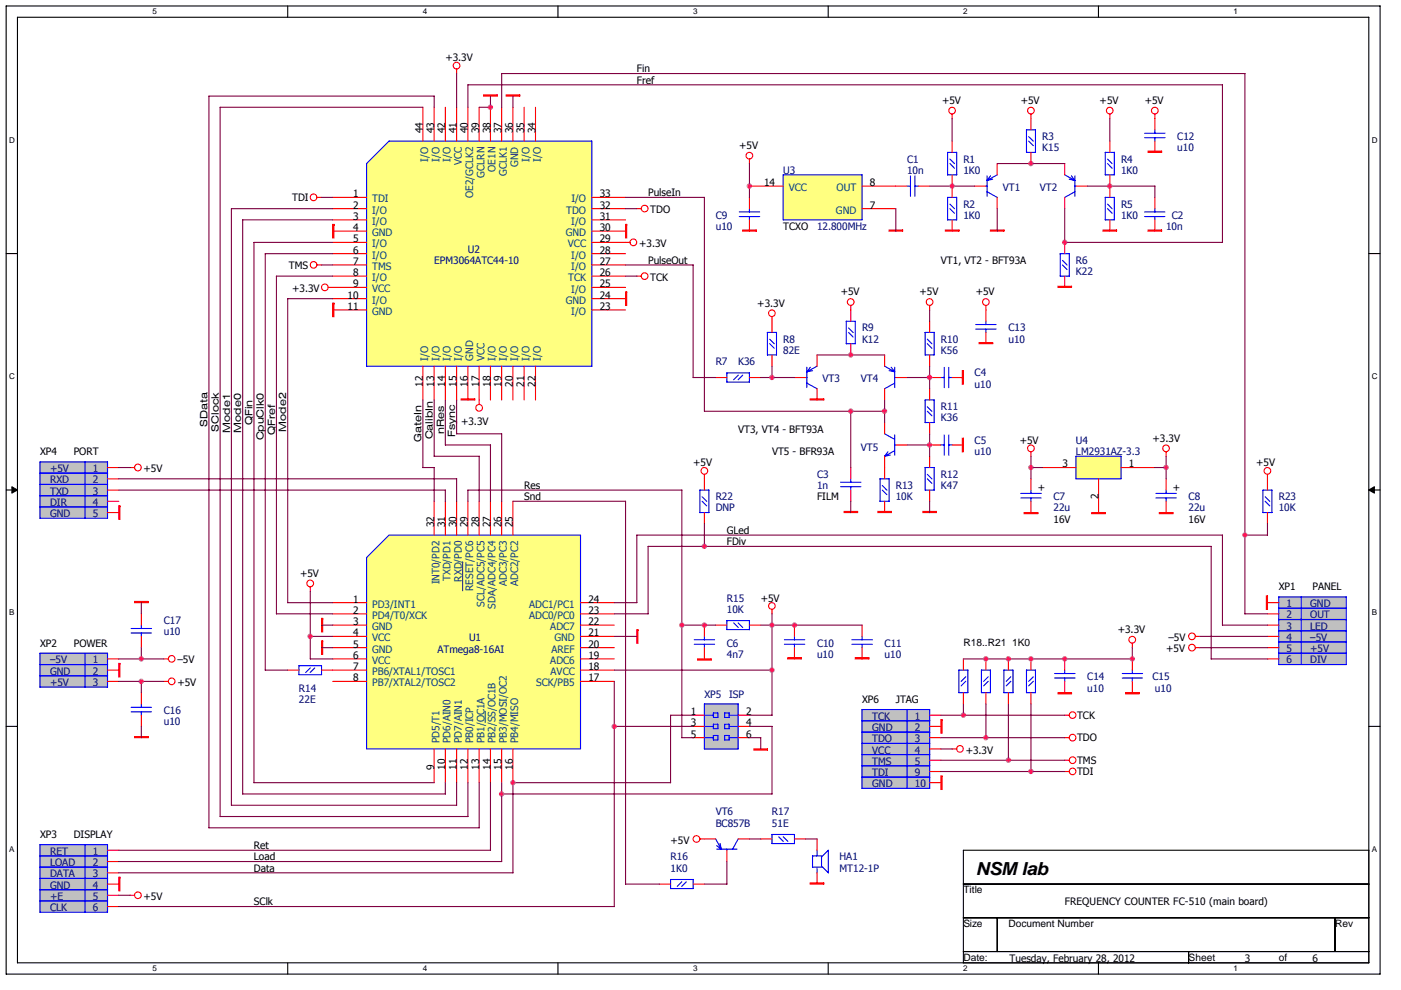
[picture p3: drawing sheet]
<svg xmlns="http://www.w3.org/2000/svg" width="297mm" height="210mm" viewBox="0 0 297 210" stroke-linecap="round" stroke-linejoin="round" font-family="sans-serif">
<path d="M1.3 1.3h291.3v205.3h-291.3zM3.7 3.7h286.5v200.5h-286.5z" fill="none" stroke="#000" stroke-width=".23"/>
<g fill="#fff">
<path d="M32.3 1.5h1v1.9h-1z"/>
<path d="M32.3 204.5h1v1.9h-1z"/>
</g>
<path d="M61 1.3v2.4M61 204.2v2.4" fill="none" stroke="#000" stroke-width=".23"/>
<g fill="#fff">
<path d="M89.6 1.5h1v1.9h-1z"/>
<path d="M89.6 204.5h1v1.9h-1z"/>
</g>
<path d="M118.3 1.3v2.4M118.3 204.2v2.4" fill="none" stroke="#000" stroke-width=".23"/>
<g fill="#fff">
<path d="M146.9 1.5h1v1.9h-1z"/>
<path d="M146.9 204.5h1v1.9h-1z"/>
</g>
<path d="M175.6 1.3v2.4M175.6 204.2v2.4" fill="none" stroke="#000" stroke-width=".23"/>
<g fill="#fff">
<path d="M204.2 1.5h1v1.9h-1z"/>
<path d="M204.2 204.5h1v1.9h-1z"/>
</g>
<path d="M232.9 1.3v2.4M232.9 204.2v2.4" fill="none" stroke="#000" stroke-width=".23"/>
<g fill="#fff">
<path d="M261.5 1.5h1v1.9h-1z"/>
<path d="M261.5 204.5h1v1.9h-1z"/>
<path d="M1.9 28.7h1.3v1.9h-1.3z"/>
<path d="M290.8 28.7h1.3v1.9h-1.3z"/>
<path d="M1.9 78.8h1.3v1.9h-1.3z"/>
<path d="M290.8 78.8h1.3v1.9h-1.3z"/>
</g>
<path d="M1.3 53.8h2.4M290.2 53.8h2.4" fill="none" stroke="#000" stroke-width=".23"/>
<g fill="#fff">
<path d="M1.9 129h1.1v1.9h-1.1z"/>
<path d="M290.8 129h1.1v1.9h-1.1z"/>
</g>
<path d="M1.3 103.9h2.4M290.2 103.9h2.4" fill="none" stroke="#000" stroke-width=".23"/>
<path d="M2.5 103.2l1.2 .7-1.2 .7zM290.2 103.9l1.2-.7v1.4z" fill="#000" stroke="#000" stroke-width=".21"/>
<g fill="#fff">
<path d="M1.9 179.1h1.1v1.9h-1.1z"/>
<path d="M290.8 179.1h1.1v1.9h-1.1z"/>
</g>
<path d="M1.3 154.1h2.4M290.2 154.1h2.4M204.3 180.3h85.9v23.9h-85.9zM204.3 187.5h85.9M204.3 194.7h85.9M211.4 194.7v7.1M283.1 194.7v7.1M204.3 201.8h85.9M252 201.8v2.4" fill="none" stroke="#000" stroke-width=".23"/>
<g fill="#c0c0c0" stroke="#c0c0c0" stroke-width=".23">
<path d="M149.3 149.3v9.6h7.2v-9.6z" fill-rule="evenodd"/>
<path d="M8.5 179.2v14.3h14.3v-14.3z" fill-rule="evenodd"/>
<path d="M182.8 150.5v16.7h14.3v-16.7z" fill-rule="evenodd"/>
<path d="M8.5 138.6v7.1h14.3v-7.1z" fill-rule="evenodd"/>
<path d="M8.5 98v11.9h14.3v-11.9z" fill-rule="evenodd"/>
<path d="M271.1 126.6v14.3h14.3v-14.3z" fill-rule="evenodd"/>
</g>
<g fill="#ffff80" stroke="#ffff80" stroke-width=".23">
<path d="M166 37.1v9.5h16.8v-9.5z" fill-rule="evenodd"/>
<path d="M228.1 96.8v4.8h9.6v-4.8z" fill-rule="evenodd"/>
<path d="M77.7 118.3l4.8-4.8h40.6v45.4h-45.4z" fill-rule="evenodd"/>
<path d="M82.5 29.9h43v47.8h-47.8v-43z" fill-rule="evenodd"/>
</g>
<g fill="none" stroke="#f00" stroke-width=".23">
<path d="M96.8 14.6v1M89.7 22.8v7.1M92.1 22.8v7.1M94.4 22.8v7.1M96.8 22.8v7.1M99.2 22.8v7.1M101.6 22.8v7.1M104 22.8v7.1M106.4 22.8v7.1M108.8 22.8v7.1M111.1 22.8v7.1M113.5 22.8v7.1"/>
<path d="M158.9 33.7v1M158.9 39.5h7.1M182.8 39.5h9.5M194.7 39.5h2.4M201.9 24.2v1M201.9 29.9v2.4M201.9 37.1v4.8M206.6 39.5h2.4M211.4 34.7v2.4M218.6 24.2v3.3M218.6 32.3v2.4M225.7 34.7v2.4"/>
<path d="M228.1 39.5h2.4M235.3 24.2v1M235.3 29.9v2.4M235.3 37.1v4.8M244.9 24.2v3.3M244.9 29.9v2.4M67.2 41.9h1M67.2 56.2h1M70.5 51.4h7.2M70.5 41.9h7.2M70.5 58.6h7.2M70.5 44.3h7.2"/>
<path d="M70.5 56.2h7.2M70.5 53.8h7.2M70.5 49h7.2M70.5 46.6h7.2M125.5 51.4h8.1M125.5 41.9h7.1M125.5 58.6h7.1M125.5 44.3h7.1M125.5 56.2h7.1M125.5 53.8h7.1M125.5 49h7.1M125.5 46.6h7.1"/>
<path d="M135 58.6h1M135 44.3h1M158.9 41.9v2.4M158.9 46.6v2.4M182.8 44.3h7.1M201.9 46.6v2.4M211.4 41.9v2.4M225.7 41.9v2.4M225.7 51.4v2.4M225.7 58.6v2.4M235.3 46.6v2.4M244.9 41.9v2.4"/>
<path d="M244.9 46.6v2.4M69.6 61h8.1M70.5 63.4h7.2M70.5 65.7h7.2M89.7 77.7v7.1M92.1 77.7v7.1M94.4 77.7v7.1M96.8 77.7v7.1M99.2 77.7v7.1M101.6 77.7v8.1M104 77.7v7.1M106.4 77.7v7.1"/>
<path d="M108.8 77.7v7.1M111.1 77.7v7.1M113.5 77.7v7.1M125.5 61h7.1M125.5 63.4h7.1M125.5 65.7h7.1M163.7 67.2v3.3M163.7 75.3v2.4M173.2 75.3v2.4M180.4 64.8v3.3M180.4 72.9v2.4M187.6 75.3v2.4"/>
<path d="M197.1 64.8v1M197.1 68.1v2.4M197.1 75.3v2.4M209 64.8v3.3M209 70.5v2.4M22.8 99.2h2.4M27.6 99.2h.9M151.7 80.1h2.4M158.9 80.1h2.4M168.4 80.1h2.4M173.2 82.4v2.4M180.4 99.2v2.4"/>
<path d="M187.6 82.4v2.4M187.6 89.6v2.4M187.6 96.8v4.8M189.9 80.1h2.4M189.9 94.4h2.4M197.1 82.4v2.4M197.1 89.6v2.4M197.1 96.8v2.4M197.1 80.1h2.4M197.1 94.4h2.4M201.9 80.1h2.4M201.9 94.4h2.4"/>
<path d="M218.6 95.8v1M221 99.2h7.1M237.7 99.2h7.2M247.2 95.8v1M22.8 101.6h2.4M22.8 106.3h2.4M22.8 103.9h2.4M22.8 108.7h2.4M92.1 106.3v7.2M94.4 106.3v7.2M96.8 106.3v7.2M99.2 106.3v7.2"/>
<path d="M101.6 106.3v7.2M104 106.3v7.2M106.4 106.3v7.2M108.8 106.3v7.2M149.3 100.6v3.3M149.3 108.7v2.4M180.4 103.9v2.4M187.6 106.3v2.4M197.1 103.9v2.4M218.6 101.6v2.3M218.6 106.3v2.4M232.9 101.6v7.1"/>
<path d="M247.2 101.6v2.3M247.2 106.3v2.4M268.7 100.6v3.3M268.7 108.7v2.4M22.8 139.8h2.4M30 130.2v2.4M30 135v2.4M34.7 139.8h1M65.8 124.5v1M70.5 139.8h7.2M70.5 137.4h7.2M70.5 135h7.2"/>
<path d="M70.5 130.2h7.2M70.5 127.8h7.2M70.5 132.6h7.2M123.1 139.8h7.1M123.1 137.4h7.1M123.1 135h7.1M123.1 130.2h7.1M123.1 127.8h7.1M123.1 132.6h7.1M149.3 132.6v2.4M149.3 137.4v2.4M151.7 132.6h2.4"/>
<path d="M158.9 132.6h2.4M163.7 129.2v1M168.4 132.6v2.4M168.4 137.4v2.4M182.8 132.6v2.4M182.8 137.4v2.4M204.3 139.8v2.3M209 139.8v2.3M213.8 139.8v2.3M218.6 139.8v2.3M225.7 139.8v2.3M240.1 136.4v1"/>
<path d="M240.1 139.8v2.3M253.4 137.4h1M253.4 135h1M268.7 139.8h2.4M268.7 137.4h2.4M268.7 135h2.4M268.7 130.2h2.4M268.7 127.8h2.4M268.7 132.6h2.4M22.8 144.5h2.4M22.8 142.1h2.4M30 146.9v2.4"/>
<path d="M30 151.7v2.4M34.7 144.5h1M61 142.1h2.4M68.2 142.1h9.5M70.5 144.5h7.2M92.1 158.9v7.1M94.4 158.9v7.1M96.8 158.9v7.1M99.2 158.9v7.1M101.6 158.9v7.1M104 158.9v7.1M106.4 158.9v7.1"/>
<path d="M108.8 158.9v7.1M123.1 144.5h7.1M123.1 142.1h7.1M147 151.7h2.3M147 156.5h2.3M147 154.1h2.3M156.5 151.7h2.4M156.5 156.5h2.4M156.5 154.1h2.4M197.1 151.7h2.4M197.1 156.5h2.4M197.1 158.9h2.4"/>
<path d="M197.1 154.1h2.4M201.8 158.9h1M204.3 146.9v2.4M209 146.9v2.4M213.8 146.9v2.4M218.6 146.9v2.4M225.7 151.7h1M225.7 156.5h1M225.7 144.5v2.4M240.1 144.5v2.4M148.4 177.9h3.3M156.5 177.9h2.4"/>
<path d="M161.3 177.9h2.4M168.4 177.9h2.4M173.2 177.9v2.4M197.1 161.2h2.4M197.1 163.6h2.4M197.1 166h2.4M225.7 161.2h1M225.7 163.6h1M22.8 189.9h2.4M22.8 182.7h2.4M22.8 180.3h2.4M22.8 185.1h2.4"/>
<path d="M22.8 187.5h2.4M22.8 192.3h2.4M27.6 189.9h.9M139.8 187.5h2.4M147 187.5h2.3M154.1 180.3v2.4M173.2 185.1v2.4"/>
<circle cx="96.8" cy="13.9" r=".71"/>
<circle cx="158.9" cy="33" r=".71"/>
<circle cx="201.9" cy="23.5" r=".7"/>
<circle cx="218.6" cy="23.5" r=".71"/>
<circle cx="235.3" cy="23.5" r=".71"/>
<circle cx="244.8" cy="23.5" r=".71"/>
<circle cx="66.5" cy="41.9" r=".7"/>
<circle cx="66.5" cy="56.2" r=".7"/>
<circle cx="134.3" cy="51.4" r=".71"/>
<circle cx="136.7" cy="58.6" r=".71"/>
<circle cx="136.7" cy="44.2" r=".71"/>
<circle cx="68.9" cy="60.9" r=".7"/>
<circle cx="163.7" cy="66.4" r=".7"/>
<circle cx="180.4" cy="64.1" r=".71"/>
<circle cx="197.1" cy="64.1" r=".71"/>
<circle cx="209" cy="64.1" r=".71"/>
<circle cx="29.2" cy="99.2" r=".71"/>
<circle cx="101.6" cy="86.5" r=".71"/>
<circle cx="149.3" cy="99.9" r=".71"/>
<circle cx="218.6" cy="95.1" r=".71"/>
<circle cx="247.2" cy="95.1" r=".7"/>
<circle cx="268.7" cy="99.9" r=".71"/>
<circle cx="36.4" cy="139.7" r=".7"/>
<circle cx="65.8" cy="123.8" r=".71"/>
<circle cx="163.7" cy="128.5" r=".7"/>
<circle cx="240.1" cy="135.7" r=".71"/>
<circle cx="252.7" cy="137.4" r=".71"/>
<circle cx="252.7" cy="135" r=".71"/>
<circle cx="36.4" cy="144.5" r=".7"/>
<circle cx="203.5" cy="158.8" r=".71"/>
<circle cx="227.4" cy="156.5" r=".7"/>
<circle cx="227.4" cy="151.7" r=".7"/>
<circle cx="147.7" cy="177.9" r=".71"/>
<circle cx="227.4" cy="161.2" r=".7"/>
<circle cx="227.4" cy="163.6" r=".7"/>
<circle cx="29.2" cy="189.9" r=".71"/>
</g>
<g fill="#f00" stroke="#f00" stroke-width=".23">
<path d="M68.2 131.2v2.8h.2v-2.8z" fill-rule="evenodd"/>
<path d="M135 133.5v2.9h.3v-2.9z" fill-rule="evenodd"/>
<path d="M68.2 135.9v2.9h.2v-2.9z" fill-rule="evenodd"/>
<path d="M199.5 164.6v2.8h.2v-2.8z" fill-rule="evenodd"/>
<path d="M107.3 20.1v.3h2.9v-.3z" fill-rule="evenodd"/>
<path d="M102.5 20.1v.3h2.9v-.3z" fill-rule="evenodd"/>
<path d="M199.5 152.7v2.8h.2v-2.8z" fill-rule="evenodd"/>
<path d="M188.5 48.8v.2h2.9v-.2z" fill-rule="evenodd"/>
<path d="M210 48.8v.2h2.8v-.2z" fill-rule="evenodd"/>
<path d="M195.7 108.5v.2h2.8v-.2z" fill-rule="evenodd"/>
<path d="M179 108.5v.2h2.8v-.2z" fill-rule="evenodd"/>
<path d="M157.5 48.8v.2h2.8v-.2z" fill-rule="evenodd"/>
<path d="M233.9 48.8v.2h2.8v-.2z" fill-rule="evenodd"/>
<path d="M171.8 84.6v.2h2.8v-.2z" fill-rule="evenodd"/>
<path d="M70.5 64.3v2.9h.3v-2.9z" fill-rule="evenodd"/>
<path d="M238.7 146.9v.3h2.8v-.3z" fill-rule="evenodd"/>
<path d="M224.3 60.7v.3h2.9v-.3z" fill-rule="evenodd"/>
<path d="M204 93v2.8h.3v-2.8z" fill-rule="evenodd"/>
<path d="M70.5 47.6v2.9h.3v-2.9z" fill-rule="evenodd"/>
<path d="M97.8 84.6v.2h2.8v-.2z" fill-rule="evenodd"/>
<path d="M132.6 61.9v2.9h.3v-2.9z" fill-rule="evenodd"/>
<path d="M243.4 48.8v.2h2.9v-.2z" fill-rule="evenodd"/>
<path d="M147.9 139.8v.2h2.9v-.2z" fill-rule="evenodd"/>
<path d="M186.1 108.5v.2h2.9v-.2z" fill-rule="evenodd"/>
<path d="M204 78.6v2.9h.3v-2.9z" fill-rule="evenodd"/>
<path d="M200.4 48.8v.2h2.9v-.2z" fill-rule="evenodd"/>
<path d="M132.6 47.6v2.9h.3v-2.9z" fill-rule="evenodd"/>
<path d="M224.3 146.9v.3h2.9v-.3z" fill-rule="evenodd"/>
<path d="M159.8 158.9v.2h2.9v-.2z" fill-rule="evenodd"/>
<path d="M171.8 187.3v.2h2.8v-.2z" fill-rule="evenodd"/>
<path d="M245.8 108.7v.2h2.9v-.2z" fill-rule="evenodd"/>
<path d="M25.2 107.3v2.9h.2v-2.9z" fill-rule="evenodd"/>
<path d="M25.2 186.1v2.8h.2v-2.8z" fill-rule="evenodd"/>
<path d="M25.2 140.7v2.9h.2v-2.9z" fill-rule="evenodd"/>
<path d="M268.5 126.4v2.8h.2v-2.8z" fill-rule="evenodd"/>
<path d="M243.4 32.1v.2h2.9v-.2z" fill-rule="evenodd"/>
<path d="M167 139.5v.3h2.9v-.3z" fill-rule="evenodd"/>
<path d="M181.3 139.5v.3h2.9v-.3z" fill-rule="evenodd"/>
<path d="M207.6 72.7v.2h2.9v-.2z" fill-rule="evenodd"/>
<path d="M217.1 108.7v.2h2.9v-.2z" fill-rule="evenodd"/>
<path d="M231.5 108.7v.2h2.8v-.2z" fill-rule="evenodd"/>
<path d="M28.5 156.2v.3h2.9v-.3z" fill-rule="evenodd"/>
<path d="M28.5 127.6v.2h2.9v-.2z" fill-rule="evenodd"/>
</g>
<g fill="none" stroke="#00f" stroke-width=".23">
<path d="M125.5 29.9h-43l-4.8 4.8v43h47.8M125.5 29.9v47.8M166 37.1h16.8v9.5h-16.8zM192.3 39.5h.8M193 37.3v4.3M194 39.5h.7M194 37.3v4.3M201.4 34.7l1 1M201.4 33.7l1 1M202.8 32.3l.1 4.8h-2v-4.8h1.9M209 39.5h.3M209.3 37.3v4.3"/>
<path d="M210 37.3l-.7 1M210.5 38l-1.2 .3M211.5 37.1l-2.2 1.2M218.1 29.9l1 1M218.1 29l1 1M219.5 27.5l.1 4.8h-2v-4.8h1.9M225.7 37.1l2.2 1.2M226.7 38l1.2 .3M227.2 37.3l.7 1M227.9 39.5h.2M227.9 37.3v4.3M234.8 34.7l1 1"/>
<path d="M234.8 33.7l1 1M236.3 32.3h-2v4.8h2M236.3 32.3v4.8M242.7 28.3h4.3M242.7 29.2h4.3M244.9 27.5v.8M244.9 29.2v.8M156.7 45.9h4.4M156.7 45h4.4M158.9 44.3v.7M158.9 45.9v.8M201.4 44.3l1 .9"/>
<path d="M201.4 43.3l1 1M202.8 41.8l.1 4.8h-2v-4.7h1.9M209.3 40.7l2.2 1.2M224.8 53.8h1.9v4.8M224.8 53.8v4.8h1.9M225.3 56.2l.9 1M225.3 55.2l.9 1M227.9 40.7l-2.2 1.2M234.8 44.3l1 .9M234.8 43.3l1 1M236.3 41.9h-2v4.7h2M236.3 41.8v4.8"/>
<path d="M242.7 45.9h4.3M242.7 45h4.3M244.9 44.2v.8M244.9 45.9v.7M154.1 79.1h4.8v1.9h-4.8zM156.5 79.6l-.9 .9M157.5 79.6l-1 .9M162.7 70.5h1.9l.1 4.8h-2M162.7 70.5v4.8M163.2 72.9l1 1M163.2 71.9l1 1M171.1 77.9v4.3"/>
<path d="M171.8 77.9l-.7 1M172.3 78.6l-1.2 .3M173.2 77.7l-2.1 1.2M179.4 72.9h2l-.1-4.8h-1.9v4.8M179.9 70.5l1 1M179.9 69.6l1 .9M187.5 77.7l2.2 1.2M188.5 78.6l1.2 .3M189 77.9l.7 1M189.7 77.9v4.3M196.1 70.5h2v4.8h-2M196.1 70.5v4.8"/>
<path d="M196.6 72.9l1 1M196.6 71.9l1 1M200.2 77.9v4.3M201.2 77.9v4.3M206.9 68.8h4.3M206.9 69.8h4.3M209 68.1v.8M209 69.8v.7M18 98v11.9M22.8 98v11.9h-14.3v-11.9h14.3M170.8 80.1h.3M171.1 81.3l2.1 1.2"/>
<path d="M187.5 92l2.2 1.2M188.3 95.8l-.7 1M188.8 96.5l-1.2 .3M189.7 80.1h.2M189.7 94.4h.2M189.7 92.2v4.4M189.7 81.3l-2.2 1.2M189.7 95.6l-2.2 1.2M196.1 99.2h2M196.1 84.8h2M196.1 99.2v4.8M196.6 87.2l1 1"/>
<path d="M196.6 86.3l1 .9M198.1 99.1v4.8h-2M198.1 84.8v4.8h-2v-4.8M199.5 80.1h.7M199.5 94.4h.7M200.2 92.2v4.4M201.1 80.1h.8M201.1 94.4h.8M201.2 92.2v4.4M228.1 96.8h9.6v4.8h-9.6zM8.5 100.4h14.3M8.5 102.7h14.3"/>
<path d="M8.5 107.5h14.3M8.5 105.1h14.3M77.7 118.3l4.8-4.8h40.6v45.4h-45.4zM148.4 103.9h1.9v4.8h-1.9v-4.8M148.9 106.3l.9 1M148.9 105.4l.9 .9M178.2 103.2h4.3M178.2 102.3h4.3M180.4 101.5v.8M180.4 103.2v.7M187.1 103.9l.9 1M187.1 103l.9 1"/>
<path d="M188.5 106.3v-4.7h-1.9v4.7h1.9M196.6 101.6l1 .9M196.6 100.6l1 1M216.4 104.6h4.4M216.4 105.6h4.4M218.6 103.9v.8M218.6 105.6v.7M245.1 104.6h4.3M245.1 105.6h4.3M247.2 103.9v.8M247.2 105.6v.7M267.8 103.9h1.9v4.8h-1.9z"/>
<path d="M268.2 106.3l1 1M268.2 105.4l1 .9M18 138.5v7.2M27.8 133.3h4.3M27.8 134.3h4.3M30 132.6v.7M30 134.3v.7M147.2 135.7h4.3M147.2 136.7h4.3M149.3 135v.7M149.3 136.7v.7M155.6 132.1l.9 1"/>
<path d="M156.5 132.1l1 1M158.9 133.5h-4.8v-1.9h4.8v2M166.3 135.7h4.3M166.3 136.7h4.3M168.4 135v.7M168.4 136.7v.7M180.6 135.7h4.4M180.6 136.7h4.4M182.8 135v.7M182.8 136.7v.7M271.1 138.6h14.4M271.1 136.2h14.4"/>
<path d="M271.1 133.8h14.4M271.1 131.4h14.4M271.1 129h14.4M271.1 126.6v14.3h14.3M271.1 126.6h14.3v14.4M275.9 126.6v14.3M8.5 140.9h14.3M8.5 143.3h14.3M8.5 145.7h14.3v-7.1h-14.3v7.2M27.8 150h4.3M27.8 151h4.3M30 149.3v.8"/>
<path d="M30 151v.7M65.8 141.7l-1 .9M66.7 141.7l-.9 .9M68.2 141.2h-4.8v1.9h4.8M68.2 141.2v1.9M149.3 149.3h7.2v9.6h-7.2zM149.3 151.7h2M149.3 154.1h2M149.3 156.5h2M151.3 151.2h.9v1h-.9zM151.3 153.6h.9v1h-.9zM151.3 156h.9v1h-.9z"/>
<path d="M153.6 151.2h1v1h-1zM153.6 153.6h1v1h-1zM153.6 156h1v1h-1zM154.6 151.7h1.9M154.6 154.1h1.9M154.6 156.5h1.9M182.7 152.9h14.4M182.7 155.3h14.4M182.7 157.7h14.4M182.8 150.5h14.3v16.7h-14.3zM192.3 150.5v16.7M203.3 142.1h1.9"/>
<path d="M203.3 142.1v4.8M204.8 143.6l-1 .9M204.8 144.5l-1 1M205.2 142.1v4.8h-1.9M208.1 142.1h1.9v4.8h-1.9M208.1 142.1v4.8M209.5 143.6l-.9 .9M209.5 144.5l-.9 1M212.8 142.1h2v4.8h-2M212.8 142.1v4.8M214.3 143.6l-1 .9M214.3 144.5l-1 1"/>
<path d="M217.6 142.1v4.8h1.9l.1-4.8h-2M219.1 143.6l-1 .9M219.1 144.5l-1 1M223.6 142.9h4.3M223.6 143.8h4.3M225.7 142.1v.8M225.7 143.8v.7M237.9 142.9h4.3M237.9 143.8h4.3M240.1 142.1v.8M240.1 143.8v.7M18 179.1v14.4"/>
<path d="M151.7 177.9l1.2 2.2M152 179.4l.9 .7M152.7 178.9l.2 1.2M156.5 177.9l-1.2 2.2M163.7 177h4.7v1.9h-4.7zM165.1 177.5l1 1M166 177.5l1 1M182.7 160h14.4M182.7 162.4h14.4M182.7 164.8h14.4M8.5 183.9h14.3M8.5 181.5h14.3"/>
<path d="M8.5 186.3h14.3M8.5 188.7h14.3M8.5 191.1h14.3M8.5 193.5h14.3v-14.4l-14.3 .1v14.3M142.2 186.5h4.8v2h-4.8zM144.6 187l-1 1M145.5 187l-1 1M152 180.1h4.3M154.1 180.1v.2M173.2 180.3v1.2h-.9v2.4h2.1M173.2 184.2v.9M173.5 181.5h.7"/>
<path d="M174.2 181.8l1.4-1.5v4.8M174.2 181.8v1.9M174.4 183.9l1.2 1.2"/>
</g>
<path d="M98.1 119.1v6.2M102.9 150.9v2.3" fill="none" stroke="#004080" stroke-width=".21"/>
<g fill="none" stroke="#800040" stroke-width=".23">
<path d="M96.8 15.6v7.2M89.7 22.8h-43v150.4M92.1 22.8v-2.4h-47.8v155.2M99.2 22.8v-4.8h160v33.4h-33.5v-7.1M101.6 22.8h2.4M104 20.4v2.4M106.4 22.8v-7.2h157.6l-.1 114.6M108.8 20.4v2.4M158.9 34.7v7.2M197.1 39.5h9.6M201.9 25.1v4.9M211.4 34.7h14.4"/>
<path d="M230.5 39.5h14.4M235.3 25.1v4.9M244.9 39.5v2.4M68.2 56.2h2.4M68.2 41.9h2.4M70.6 51.4h-16.8v114.6h38.3M70.6 44.3h-21.5v126.5M70.6 58.6h-12v71.6M70.6 53.8h-14.4v88.4l4.8-.1M70.6 46.6h-19.1v121.8M132.6 44.3h2.4M132.6 58.6h2.4"/>
<path d="M132.6 56.2h14.4v23.9h4.8M132.6 41.9h16.8l-.1 45.3h38.3M189.9 44.3v4.7M211.4 44.3v4.7M70.6 63.4h-9.6v64.4h9.6M163.7 77.7v2.4M173.2 75.3h14.4M197.1 65.7v2.5M197.1 77.7v4.8M25.2 99.2h2.4M89.7 84.8v14.4h2.4v7.1M92.1 84.8v12h9.5v9.5"/>
<path d="M94.4 84.8v9.6h9.6v11.9M96.8 84.8v7.2h9.6v14.3M161.3 80.1h7.2M180.4 87.2v12M187.6 84.8v4.8M192.3 80.1h4.8M192.3 94.4h4.8M197.1 92v4.8M218.6 96.8v4.8M218.6 99.2h2.4M244.9 99.2h2.4M247.2 96.8v4.8"/>
<path d="M25.2 103.9h69.2M25.2 101.6h71.6M94.4 103.9v2.4M96.8 101.6v4.7M108.8 106.3h23.8M132.6 106.3v81.2h7.2M144.6 103.9v52.6h2.4M144.6 103.9h-45.4v2.4M149.3 111.1v4.8M180.4 106.3v2.4M197.1 106.3v2.4M263.9 113.5h4.8"/>
<path d="M268.7 111.1v2.4M25.2 139.8h9.6M30 127.8v2.4M30 137.4v2.4M58.6 130.2h12M65.8 135h4.8M65.8 125.4v14.4h4.8M68.2 137.4h2.4M68.2 132.6h2.4M130.2 135h4.8M130.2 130.2h7.2M130.2 127.8h4.8"/>
<path d="M135 127.8v-14.3h124.2v19.1M137.4 130.2v-14.3h119.4v23.9h11.9M144.6 132.6h7.2M161.3 132.6h21.5M163.7 130.2v21.5h-4.8M204.3 139.8h35.8M240.1 137.4v2.4M254.4 137.4h14.3M254.4 135h14.3M259.2 132.6h9.5M263.9 130.2h4.8M25.2 144.5h9.6"/>
<path d="M30 144.5v2.4M30 154.1v2.4M130.2 154.1h16.8M130.2 144.5v47.8h-105M130.2 142.1h33.5M147 151.7h-4.8v14.3M158.9 154.1h4.8v14.3M158.9 156.5h2.4v2.4M199.5 156.5h26.3M199.5 151.7h26.3M199.5 158.9h2.4M204.3 149.3v2.4"/>
<path d="M209 149.3v7.2M213.8 149.3v12M218.6 149.3v14.4M44.3 175.6h57.3M46.7 173.2h52.5M49.1 170.8h47.7M51.5 168.4h42.9M94.4 166v2.4M96.8 166v4.8M99.2 166v7.2M101.6 166v9.6M104 166v14.4"/>
<path d="M106.4 166v16.8M106.4 168.4h57.3M142.2 166h-33.4v19.1h-83.6M158.9 177.9h2.4M170.8 177.9h2.4M199.5 163.6h26.3M199.5 161.2h26.3M25.2 180.3h78.8M25.2 182.7h81.2M25.2 189.9h2.4M149.3 187.5h4.8M154.1 182.7v4.8"/>
</g>
<g fill="#f0f" stroke="#f0f" stroke-width=".23">
<circle cx="130.2" cy="154.1" r=".47"/>
<circle cx="144.6" cy="132.6" r=".47"/>
<circle cx="149.3" cy="132.6" r=".47"/>
<circle cx="106.4" cy="168.4" r=".47"/>
<circle cx="108.7" cy="166" r=".47"/>
<circle cx="218.6" cy="139.7" r=".47"/>
<circle cx="213.8" cy="161.2" r=".47"/>
<circle cx="218.6" cy="163.6" r=".47"/>
<circle cx="209" cy="156.5" r=".47"/>
<circle cx="213.8" cy="139.7" r=".47"/>
<circle cx="204.3" cy="151.7" r=".47"/>
<circle cx="225.7" cy="139.7" r=".47"/>
<circle cx="240.1" cy="139.7" r=".47"/>
<circle cx="209" cy="139.7" r=".47"/>
<circle cx="247.2" cy="99.2" r=".47"/>
<circle cx="201.9" cy="39.5" r=".47"/>
<circle cx="235.3" cy="39.5" r=".47"/>
<circle cx="218.6" cy="34.7" r=".47"/>
<circle cx="225.7" cy="51.4" r=".47"/>
<circle cx="180.4" cy="75.3" r=".47"/>
<circle cx="180.4" cy="87.2" r=".47"/>
<circle cx="197.1" cy="94.4" r=".47"/>
<circle cx="197.1" cy="80" r=".47"/>
<circle cx="104" cy="22.8" r=".47"/>
<circle cx="163.7" cy="142.1" r=".47"/>
<circle cx="158.9" cy="39.5" r=".48"/>
<circle cx="163.7" cy="132.6" r=".47"/>
<circle cx="65.8" cy="135" r=".47"/>
<circle cx="29.9" cy="139.7" r=".47"/>
<circle cx="163.7" cy="80" r=".47"/>
<circle cx="149.3" cy="115.9" r=".47"/>
<circle cx="187.5" cy="87.2" r=".47"/>
<circle cx="263.9" cy="113.5" r=".47"/>
<circle cx="168.4" cy="132.6" r=".47"/>
<circle cx="218.6" cy="99.2" r=".48"/>
<circle cx="29.9" cy="144.5" r=".47"/>
</g>
<text font-size="3.8" x="206.9" y="185.5">NSM lab</text>
<g font-size="2.2">
<text x="94.4" y="13">+3.3V</text>
<text x="135" y="17.8">Fref</text>
<text x="135" y="15.4">Fin</text>
<text x="199.7" y="22.1">+5V</text>
<text x="216.4" y="22.1">+5V</text>
<text x="233.1" y="22.1">+5V</text>
<text x="242.7" y="22.1">+5V</text>
<text x="89.6" y="28.3" transform="rotate(-90 89.6 28.3)">44</text>
<text x="92" y="28.3" transform="rotate(-90 92 28.3)">43</text>
<text x="94.4" y="28.3" transform="rotate(-90 94.4 28.3)">42</text>
<text x="96.8" y="28.3" transform="rotate(-90 96.8 28.3)">41</text>
<text x="99.2" y="28.3" transform="rotate(-90 99.2 28.3)">40</text>
<text x="101.6" y="28.3" transform="rotate(-90 101.6 28.3)">39</text>
<text x="104" y="28.3" transform="rotate(-90 104 28.3)">38</text>
<text x="106.3" y="28.3" transform="rotate(-90 106.3 28.3)">37</text>
<text x="108.7" y="28.3" transform="rotate(-90 108.7 28.3)">36</text>
<text x="111.1" y="28.3" transform="rotate(-90 111.1 28.3)">35</text>
<text x="113.5" y="28.3" transform="rotate(-90 113.5 28.3)">34</text>
<text x="156.7" y="31.6">+5V</text>
<text x="74.9" y="41.8">1</text>
<text x="127.1" y="41.8">33</text>
<text x="137.4" y="41.6">PulseIn</text>
<text x="162" y="39.5">14</text>
<text x="184.4" y="39.5">8</text>
<text x="62" y="42.6">TDI</text>
<text x="74.9" y="44.2">2</text>
<text x="74.9" y="46.6">3</text>
<text x="127.1" y="44.2">32</text>
<text x="127.1" y="46.6">31</text>
<text x="137.9" y="45.2">TDO</text>
<text x="184.4" y="44.2">7</text>
<text x="74.9" y="49">4</text>
<text x="74.9" y="51.4">5</text>
<text x="74.9" y="53.8">6</text>
<text x="127.1" y="51.4">29</text>
<text x="127.1" y="53.8">28</text>
<text x="127.1" y="49">30</text>
<text x="135.5" y="52.4">+3.3V</text>
<text x="166" y="48.8">TCXO</text>
<text x="61.2" y="57.1">TMS</text>
<text x="74.9" y="58.5">8</text>
<text x="74.9" y="56.2">7</text>
<text x="127.1" y="56.2">27</text>
<text x="127.1" y="58.5">26</text>
<text x="137.4" y="56">PulseOut</text>
<text x="137.9" y="59.5">TCK</text>
<text x="199.5" y="56">VT1, VT2 - BFT93A</text>
<text x="62" y="61.9">+3.3V</text>
<text x="73.7" y="63.3">10</text>
<text x="73.7" y="65.7">11</text>
<text x="74.9" y="60.9">9</text>
<text x="127.1" y="65.7">23</text>
<text x="127.1" y="63.3">24</text>
<text x="127.1" y="60.9">25</text>
<text x="160.6" y="65">+3.3V</text>
<text x="178.2" y="62.7">+5V</text>
<text x="194.9" y="62.7">+5V</text>
<text x="206.9" y="62.7">+5V</text>
<text x="89.6" y="82" transform="rotate(-90 89.6 82)">12</text>
<text x="92" y="82" transform="rotate(-90 92 82)">13</text>
<text x="94.4" y="82" transform="rotate(-90 94.4 82)">14</text>
<text x="96.8" y="82" transform="rotate(-90 96.8 82)">15</text>
<text x="99.2" y="82" transform="rotate(-90 99.2 82)">16</text>
<text x="101.6" y="82" transform="rotate(-90 101.6 82)">17</text>
<text x="104" y="82" transform="rotate(-90 104 82)">18</text>
<text x="106.3" y="82" transform="rotate(-90 106.3 82)">19</text>
<text x="108.7" y="82" transform="rotate(-90 108.7 82)">20</text>
<text x="111.1" y="82" transform="rotate(-90 111.1 82)">21</text>
<text x="113.5" y="82" transform="rotate(-90 113.5 82)">22</text>
<text x="44" y="90.6" transform="rotate(-90 44 90.6)">SData</text>
<text x="46.4" y="91.5" transform="rotate(-90 46.4 91.5)">SClock</text>
<text x="48.8" y="91.8" transform="rotate(-90 48.8 91.8)">Mode1</text>
<text x="51.2" y="91.8" transform="rotate(-90 51.2 91.8)">Mode0</text>
<text x="53.5" y="90.1" transform="rotate(-90 53.5 90.1)">QFin</text>
<text x="55.9" y="93.4" transform="rotate(-90 55.9 93.4)">CpuClk0</text>
<text x="58.3" y="92.2" transform="rotate(-90 58.3 92.2)">QFref</text>
<text x="60.7" y="91.5" transform="rotate(-90 60.7 91.5)">Mode2</text>
<text x="89.4" y="93.7" transform="rotate(-90 89.4 93.7)">GateIn</text>
<text x="91.8" y="93.2" transform="rotate(-90 91.8 93.2)">CalibIn</text>
<text x="94.1" y="92" transform="rotate(-90 94.1 92)">nRes</text>
<text x="96.5" y="92.7" transform="rotate(-90 96.5 92.7)">Fsync</text>
<text x="97.8" y="90.1">+3.3V</text>
<text x="156.5" y="91.8">VT3, VT4 - BFT93A</text>
<text x="216.2" y="94.2">+5V</text>
<text x="244.4" y="93.7">+3.3V</text>
<text x="8.5" y="96.5">XP4</text>
<text x="15.6" y="96.5">PORT</text>
<text x="30.4" y="100.1">+5V</text>
<text x="147" y="98.9">+5V</text>
<text x="163.7" y="96.5">VT5 - BFR93A</text>
<text x="225.3" y="99.1">3</text>
<text x="239.3" y="99.1">1</text>
<text x="266.3" y="98.9">+5V</text>
<text x="111.1" y="106.1">Snd</text>
<text x="111.1" y="103.7">Res</text>
<text x="173.2" y="106.1">FILM</text>
<text x="220" y="104.2">+</text>
<text x="232.9" y="105.9" transform="rotate(-90 232.9 105.9)">2</text>
<text x="248.7" y="104.2">+</text>
<text x="92" y="111.8" transform="rotate(-90 92 111.8)">32</text>
<text x="94.4" y="111.8" transform="rotate(-90 94.4 111.8)">31</text>
<text x="96.8" y="111.8" transform="rotate(-90 96.8 111.8)">30</text>
<text x="99.2" y="111.8" transform="rotate(-90 99.2 111.8)">29</text>
<text x="101.6" y="111.8" transform="rotate(-90 101.6 111.8)">28</text>
<text x="104" y="111.8" transform="rotate(-90 104 111.8)">27</text>
<text x="106.3" y="111.8" transform="rotate(-90 106.3 111.8)">26</text>
<text x="108.7" y="111.8" transform="rotate(-90 108.7 111.8)">25</text>
<text x="154.1" y="113.3">GLed</text>
<text x="223.4" y="110.9">16V</text>
<text x="252" y="110.9">16V</text>
<text x="154.1" y="115.7">FDiv</text>
<text x="63.6" y="122.3">+5V</text>
<text x="271.1" y="125.2">XP1</text>
<text x="278.3" y="125.2">PANEL</text>
<text x="74.9" y="127.8">1</text>
<text x="74.9" y="130.2">2</text>
<text x="124.8" y="130.2">23</text>
<text x="124.8" y="127.8">24</text>
<text x="161.3" y="127.6">+5V</text>
<text x="8.5" y="137.1">XP2</text>
<text x="15.6" y="137.1">POWER</text>
<text x="74.9" y="135">4</text>
<text x="74.9" y="132.6">3</text>
<text x="74.9" y="137.4">5</text>
<text x="124.8" y="132.6">22</text>
<text x="124.8" y="137.4">20</text>
<text x="124.8" y="135">21</text>
<text x="204.3" y="136.9">R18..R21 1K0</text>
<text x="237" y="134.3">+3.3V</text>
<text x="247.7" y="136">–5V</text>
<text x="37.6" y="140.7">–5V</text>
<text x="74.9" y="139.7">6</text>
<text x="74.9" y="142.1">7</text>
<text x="124.8" y="142.1">18</text>
<text x="124.8" y="139.7">19</text>
<text x="247.2" y="138.3">+5V</text>
<text x="37.6" y="145.5">+5V</text>
<text x="74.9" y="144.5">8</text>
<text x="124.8" y="144.5">17</text>
<text x="182.8" y="149.1">XP6</text>
<text x="189.9" y="149.1">JTAG</text>
<text x="146.5" y="151.7">1</text>
<text x="146.5" y="154.1">3</text>
<text x="158.2" y="151.7">2</text>
<text x="158.2" y="154.1">4</text>
<text x="228.4" y="152.4">TCK</text>
<text x="146.5" y="156.4">5</text>
<text x="158.2" y="156.4">6</text>
<text x="204.7" y="159.8">+3.3V</text>
<text x="228.4" y="162">TMS</text>
<text x="228.4" y="157.2">TDO</text>
<text x="92" y="163.2" transform="rotate(-90 92 163.2)">9</text>
<text x="94.4" y="163.2" transform="rotate(-90 94.4 163.2)">10</text>
<text x="96.8" y="163.2" transform="rotate(-90 96.8 163.2)">11</text>
<text x="99.2" y="163.2" transform="rotate(-90 99.2 163.2)">12</text>
<text x="101.6" y="163.2" transform="rotate(-90 101.6 163.2)">13</text>
<text x="104" y="163.2" transform="rotate(-90 104 163.2)">14</text>
<text x="106.3" y="163.2" transform="rotate(-90 106.3 163.2)">15</text>
<text x="108.7" y="163.2" transform="rotate(-90 108.7 163.2)">16</text>
<text x="228.4" y="164.4">TDI</text>
<text x="8.5" y="177.7">XP3</text>
<text x="15.6" y="177.7">DISPLAY</text>
<text x="142.2" y="178.9">+5V</text>
<text x="53.8" y="180.1">Ret</text>
<text x="53.8" y="182.5">Load</text>
<text x="53.8" y="184.9">Data</text>
<text x="30.4" y="190.9">+5V</text>
<text x="204.3" y="189.5">Title</text>
<text x="53.8" y="192">SClk</text>
<text x="204.3" y="196.6">Size</text>
<text x="213.8" y="196.6">Document Number</text>
<text x="225.7" y="192">FREQUENCY COUNTER FC-510 (main board)</text>
<text x="283.1" y="196.6">Rev</text>
<text x="204.3" y="203.8">Date:</text>
<text x="214.1" y="204">Tuesday, February 28, 2012</text>
<text x="252" y="203.8">Sheet</text>
<text x="263.9" y="204">3</text>
<text x="271.1" y="203.8">of</text>
<text x="278.3" y="204">6</text>
</g>
<g font-size="2.2" fill="#000080">
<text x="221" y="29.7">R3</text>
<text x="249.6" y="29.7">C12</text>
<text x="192.3" y="34.5">C1</text>
<text x="204.3" y="34.5">R1</text>
<text x="221" y="32.1">K15</text>
<text x="237.7" y="34.5">R4</text>
<text x="249.6" y="32.1">u10</text>
<text x="166" y="36.9">U3</text>
<text x="192.3" y="36.9">10n</text>
<text x="204.3" y="36.9">1K0</text>
<text x="212.6" y="40.4">VT1</text>
<text x="220.5" y="40.4">VT2</text>
<text x="237.7" y="36.9">1K0</text>
<text x="151.7" y="46.4">C9</text>
<text x="204.3" y="44">R2</text>
<text x="204.3" y="46.4">1K0</text>
<text x="237.7" y="44">R5</text>
<text x="237.7" y="46.4">1K0</text>
<text x="248.4" y="46.4">C2</text>
<text x="99.2" y="53.6">U2</text>
<text x="151.7" y="48.8">u10</text>
<text x="173.2" y="48.8">12.800MHz</text>
<text x="247.2" y="48.8">10n</text>
<text x="92.1" y="56">EPM3064ATC44-10</text>
<text x="228.1" y="56">R6</text>
<text x="228.1" y="58.4">K22</text>
<text x="182.8" y="70.3">R9</text>
<text x="213.8" y="70.3">C13</text>
<text x="151.7" y="77.4">R7</text>
<text x="156.5" y="77.4">K36</text>
<text x="166" y="72.7">R8</text>
<text x="166" y="75.1">82E</text>
<text x="182.8" y="72.7">K12</text>
<text x="199.5" y="72.7">R10</text>
<text x="199.5" y="75.1">K56</text>
<text x="213.8" y="72.7">u10</text>
<text x="174.4" y="81">VT3</text>
<text x="182.5" y="81">VT4</text>
<text x="206.6" y="79.8">C4</text>
<text x="206.6" y="82.2">u10</text>
<text x="199.5" y="87">R11</text>
<text x="199.5" y="89.4">K36</text>
<text x="182.5" y="95.6">VT5</text>
<text x="206.6" y="94.2">C5</text>
<text x="228.1" y="94.2">U4</text>
<text x="10.6" y="100.1">+5V</text>
<text x="19.7" y="100.1">1</text>
<text x="173.2" y="101.3">C3</text>
<text x="199.5" y="101.3">R12</text>
<text x="206.6" y="96.5">u10</text>
<text x="228.1" y="96.5">LM2931AZ-3.3</text>
<text x="10.6" y="102.5">RXD</text>
<text x="10.6" y="107.3">DIR</text>
<text x="10.6" y="104.9">TXD</text>
<text x="19.7" y="102.5">2</text>
<text x="19.7" y="107.3">4</text>
<text x="19.7" y="104.9">3</text>
<text x="151.7" y="106.1">R22</text>
<text x="173.2" y="103.7">1n</text>
<text x="189.9" y="103.7">R13</text>
<text x="189.9" y="106.1">10K</text>
<text x="199.5" y="103.7">K47</text>
<text x="223.4" y="106.1">C7</text>
<text x="252" y="106.1">C8</text>
<text x="271.1" y="106.1">R23</text>
<text x="10.6" y="109.7">GND</text>
<text x="19.7" y="109.7">5</text>
<text x="151.7" y="108.5">DNP</text>
<text x="223.4" y="108.5">22u</text>
<text x="252" y="108.5">22u</text>
<text x="271.1" y="108.5">10K</text>
<text x="154.1" y="127.6">R15</text>
<text x="154.1" y="130">10K</text>
<text x="272.8" y="131.2">2</text>
<text x="272.8" y="128.8">1</text>
<text x="277.8" y="131.2">OUT</text>
<text x="277.8" y="128.8">GND</text>
<text x="34.7" y="132.4">C17</text>
<text x="34.7" y="134.7">u10</text>
<text x="99.4" y="136">U1</text>
<text x="154.1" y="137.1">C6</text>
<text x="173.2" y="137.1">C10</text>
<text x="187.6" y="137.1">C11</text>
<text x="272.8" y="136">4</text>
<text x="272.8" y="133.6">3</text>
<text x="277.8" y="136">–5V</text>
<text x="277.8" y="133.6">LED</text>
<text x="10.6" y="140.7">–5V</text>
<text x="10.6" y="143.1">GND</text>
<text x="19.7" y="140.7">1</text>
<text x="19.7" y="143.1">2</text>
<text x="92.7" y="138.6">ATmega8-16AI</text>
<text x="154.1" y="139.5">4n7</text>
<text x="173.2" y="139.5">u10</text>
<text x="187.6" y="139.5">u10</text>
<text x="272.8" y="138.3">5</text>
<text x="272.8" y="140.7">6</text>
<text x="277.8" y="138.3">+5V</text>
<text x="277.8" y="140.7">DIV</text>
<text x="10.6" y="145.5">+5V</text>
<text x="19.7" y="145.5">3</text>
<text x="63.4" y="146.7">R14</text>
<text x="63.4" y="149.1">22E</text>
<text x="149.3" y="148.1">XP5</text>
<text x="154.6" y="148.1">ISP</text>
<text x="230.5" y="144.3">C14</text>
<text x="230.5" y="146.7">u10</text>
<text x="244.4" y="144.3">C15</text>
<text x="244.9" y="146.7">u10</text>
<text x="34.7" y="151.5">C16</text>
<text x="34.7" y="153.9">u10</text>
<text x="184.9" y="152.7">TCK</text>
<text x="184.9" y="155">GND</text>
<text x="194" y="152.7">1</text>
<text x="194" y="155">2</text>
<text x="184.9" y="157.4">TDO</text>
<text x="184.9" y="159.8">VCC</text>
<text x="194" y="157.4">3</text>
<text x="194" y="159.8">4</text>
<text x="184.9" y="162.2">TMS</text>
<text x="184.9" y="164.6">TDI</text>
<text x="184.9" y="167">GND</text>
<text x="194" y="162.2">5</text>
<text x="194" y="164.6">9</text>
<text x="194" y="167">10</text>
<text x="151.7" y="173">VT6</text>
<text x="163.7" y="173">R17</text>
<text x="151.7" y="175.3">BC857B</text>
<text x="163.7" y="175.3">51E</text>
<text x="10.6" y="183.7">LOAD</text>
<text x="10.6" y="181.3">RET</text>
<text x="19.7" y="183.7">2</text>
<text x="19.7" y="181.3">1</text>
<text x="142.2" y="182.5">R16</text>
<text x="142.2" y="184.9">1K0</text>
<text x="178" y="182.5">HA1</text>
<text x="178" y="184.9">MT12-1P</text>
<text x="10.6" y="186.1">DATA</text>
<text x="10.6" y="188.5">GND</text>
<text x="10.6" y="190.9">+E</text>
<text x="19.7" y="186.1">3</text>
<text x="19.7" y="188.5">4</text>
<text x="19.7" y="190.9">5</text>
<text x="10.6" y="193.3">CLK</text>
<text x="19.7" y="193.3">6</text>
</g>
<g font-size="2.2" fill="#004080">
<text x="90.8" y="34.3" transform="rotate(-90 90.8 34.3)">I/O</text>
<text x="93.2" y="34.3" transform="rotate(-90 93.2 34.3)">I/O</text>
<text x="95.5" y="34.3" transform="rotate(-90 95.5 34.3)">I/O</text>
<text x="97.9" y="35" transform="rotate(-90 97.9 35)">VCC</text>
<text x="109.9" y="35.5" transform="rotate(-90 109.9 35.5)">GND</text>
<text x="112.2" y="34.3" transform="rotate(-90 112.2 34.3)">I/O</text>
<text x="114.6" y="34.3" transform="rotate(-90 114.6 34.3)">I/O</text>
<text x="102.7" y="37.7" transform="rotate(-90 102.7 37.7)">GCLRN</text>
<text x="105.1" y="36.4" transform="rotate(-90 105.1 36.4)">OE1N</text>
<text x="107.5" y="37.3" transform="rotate(-90 107.5 37.3)">GCLK1</text>
<text x="167.2" y="40.6">VCC</text>
<text x="177.4" y="40.6">OUT</text>
<text x="78.9" y="42.9">TDI</text>
<text x="78.9" y="45.3">I/O</text>
<text x="78.9" y="47.7">I/O</text>
<text x="100.3" y="42.1" transform="rotate(-90 100.3 42.1)">OE2/GCLK2</text>
<text x="120" y="45.3">TDO</text>
<text x="121.1" y="47.7">I/O</text>
<text x="121.1" y="42.9">I/O</text>
<text x="177.2" y="45.3">GND</text>
<text x="78.9" y="52.5">I/O</text>
<text x="78.9" y="50.1">GND</text>
<text x="119.9" y="50.1">GND</text>
<text x="120.4" y="52.5">VCC</text>
<text x="78.9" y="57.3">TMS</text>
<text x="78.9" y="54.9">I/O</text>
<text x="78.9" y="59.6">I/O</text>
<text x="120.5" y="59.6">TCK</text>
<text x="121.1" y="54.9">I/O</text>
<text x="121.1" y="57.3">I/O</text>
<text x="78.9" y="62">VCC</text>
<text x="78.9" y="64.4">I/O</text>
<text x="119.9" y="64.4">GND</text>
<text x="121.1" y="62">I/O</text>
<text x="78.9" y="66.8">GND</text>
<text x="121.1" y="66.8">I/O</text>
<text x="90.8" y="76.5" transform="rotate(-90 90.8 76.5)">I/O</text>
<text x="93.2" y="76.5" transform="rotate(-90 93.2 76.5)">I/O</text>
<text x="95.5" y="76.5" transform="rotate(-90 95.5 76.5)">I/O</text>
<text x="97.9" y="76.5" transform="rotate(-90 97.9 76.5)">I/O</text>
<text x="100.3" y="76.5" transform="rotate(-90 100.3 76.5)">GND</text>
<text x="102.7" y="76.5" transform="rotate(-90 102.7 76.5)">VCC</text>
<text x="105.1" y="76.5" transform="rotate(-90 105.1 76.5)">I/O</text>
<text x="107.5" y="76.5" transform="rotate(-90 107.5 76.5)">I/O</text>
<text x="109.9" y="76.5" transform="rotate(-90 109.9 76.5)">I/O</text>
<text x="112.2" y="76.5" transform="rotate(-90 112.2 76.5)">I/O</text>
<text x="114.6" y="76.5" transform="rotate(-90 114.6 76.5)">I/O</text>
<text x="93.2" y="124" transform="rotate(-90 93.2 124)">INT0/PD2</text>
<text x="95.5" y="123.3" transform="rotate(-90 95.5 123.3)">TXD/PD1</text>
<text x="97.9" y="123.4" transform="rotate(-90 97.9 123.4)">RXD/PD0</text>
<text x="100.3" y="125.3" transform="rotate(-90 100.3 125.3)">RESET/PC6</text>
<text x="107.5" y="124.4" transform="rotate(-90 107.5 124.4)">ADC3/PC3</text>
<text x="109.9" y="124.4" transform="rotate(-90 109.9 124.4)">ADC2/PC2</text>
<text x="78.9" y="128.9">PD3/INT1</text>
<text x="78.9" y="131.3">PD4/T0/XCK</text>
<text x="102.7" y="128.7" transform="rotate(-90 102.7 128.7)">SCL/ADC5/PC5</text>
<text x="105.1" y="129.1" transform="rotate(-90 105.1 129.1)">SDA/ADC4/PC4</text>
<text x="112.2" y="131.3">ADC0/PC0</text>
<text x="112.2" y="128.9">ADC1/PC1</text>
<text x="78.9" y="136.1">VCC</text>
<text x="78.9" y="133.7">GND</text>
<text x="116.7" y="133.7">ADC7</text>
<text x="117.6" y="136.1">GND</text>
<text x="78.9" y="138.5">GND</text>
<text x="78.9" y="140.8">VCC</text>
<text x="78.9" y="143.2">PB6/XTAL1/TOSC1</text>
<text x="116.7" y="140.8">ADC6</text>
<text x="116.7" y="143.2">AVCC</text>
<text x="116.9" y="138.5">AREF</text>
<text x="78.9" y="145.6">PB7/XTAL2/TOSC2</text>
<text x="113.7" y="145.6">SCK/PB5</text>
<text x="93.2" y="157.7" transform="rotate(-90 93.2 157.7)">PD5/T1</text>
<text x="95.5" y="157.7" transform="rotate(-90 95.5 157.7)">PD6/AIN0</text>
<text x="97.9" y="157.7" transform="rotate(-90 97.9 157.7)">PD7/AIN1</text>
<text x="100.3" y="157.7" transform="rotate(-90 100.3 157.7)">PB0/ICP</text>
<text x="102.7" y="157.7" transform="rotate(-90 102.7 157.7)">PB1/OC1A</text>
<text x="105.1" y="157.7" transform="rotate(-90 105.1 157.7)">PB2/SS/OC1B</text>
<text x="107.5" y="157.7" transform="rotate(-90 107.5 157.7)">PB3/MOSI/OC2</text>
<text x="109.9" y="157.7" transform="rotate(-90 109.9 157.7)">PB4/MISO</text>
</g>
<g font-size="1.7">
<text x="32.3" y="3">5</text>
<text x="89.6" y="3">4</text>
<text x="146.9" y="3">3</text>
<text x="204.2" y="3">2</text>
<text x="261.5" y="3">1</text>
<text x="1.9" y="30.2">D</text>
<text x="290.8" y="30.2">D</text>
<text x="1.9" y="80.4">C</text>
<text x="290.8" y="80.4">C</text>
<text x="1.9" y="130.5">B</text>
<text x="290.8" y="130.5">B</text>
<text x="1.9" y="180.7">A</text>
<text x="290.8" y="180.7">A</text>
<text x="32.3" y="206">5</text>
<text x="89.6" y="206">4</text>
<text x="146.9" y="206">3</text>
<text x="204.2" y="206">2</text>
<text x="261.5" y="206">1</text>
</g>
</svg>
